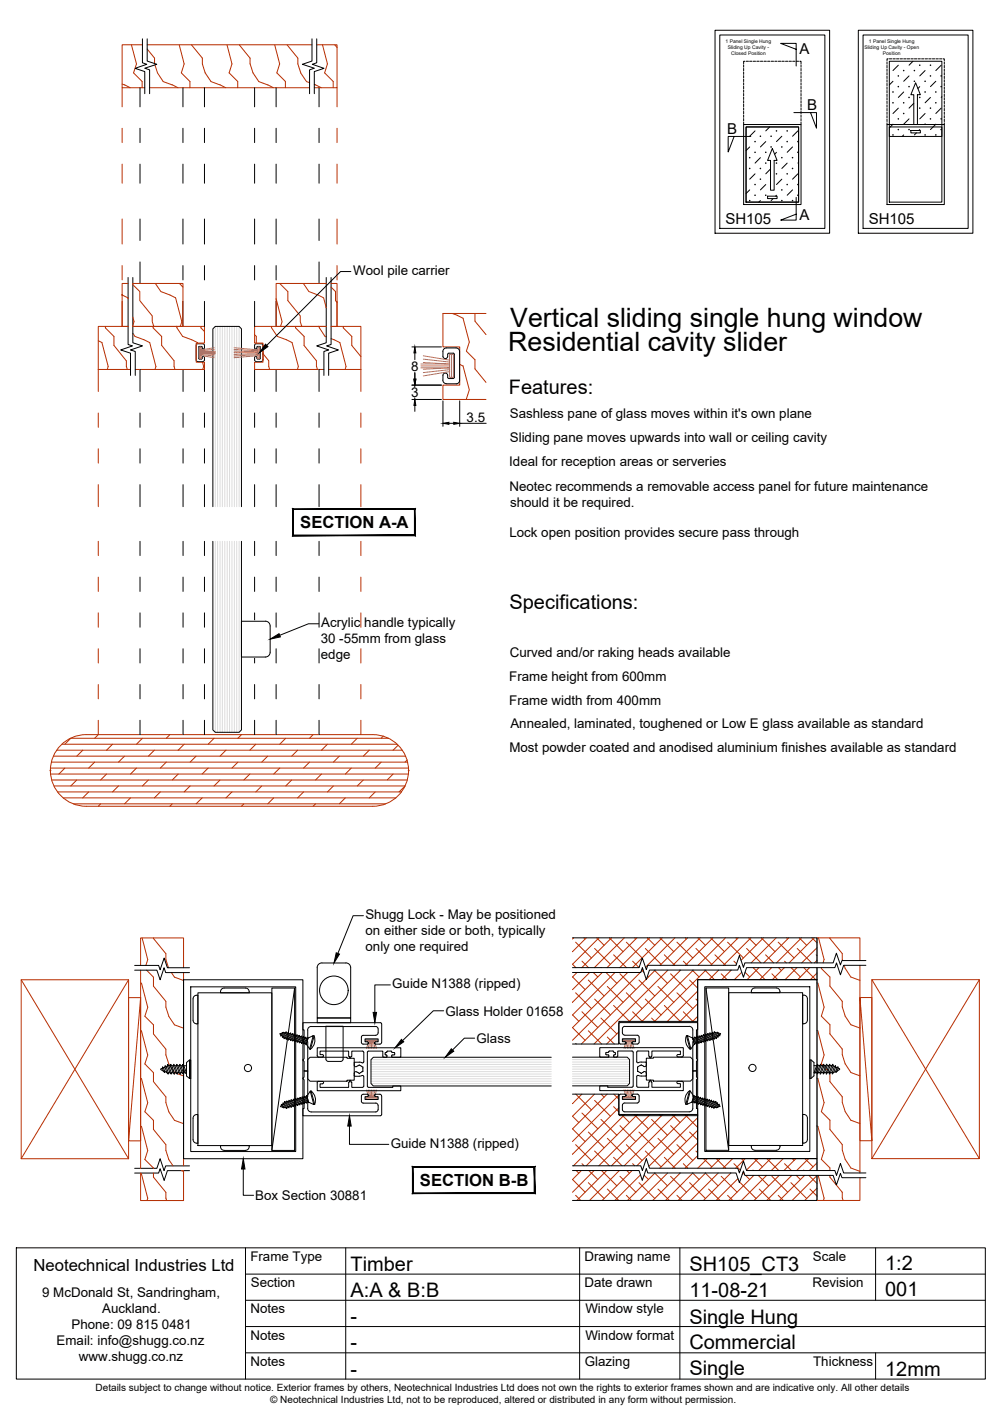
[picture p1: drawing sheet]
<svg xmlns="http://www.w3.org/2000/svg" width="210mm" height="297mm" viewBox="0 0 210 297" stroke-linecap="round" stroke-linejoin="round" font-family="sans-serif">
<!-- layer: APL Notes -->
<g fill="#000" stroke="#000" stroke-width=".21">
<path d="M86.8 106.7v5.4l.2 .1zM86.8 106.7l.2-.1v5.6zM61.5 106.7h25.3l.2-.1zM61.3 106.6h25.7l-25.5 .1zM61.3 106.6l.2 5.5v-5.4zM61.3 106.6l.2 5.5-.2 .1zM61.5 112.1l-.2 .1 25.5-.1zM61.3 112.2l25.5-.1 .2 .1z"/>
<path d="M111.9 244.5v5.4l.2 .1zM111.9 244.5l.2-.1v5.6zM86.6 244.5h25.3l.2-.1zM86.4 244.4h25.7l-25.5 .1zM86.4 244.4l.2 5.5v-5.4zM86.4 244.4l.2 5.5-.2 .1zM86.4 250l25.5-.1h-25.3zM86.4 250l25.5-.1 .2 .1z"/>
</g>
<!-- layer: Timber 1 -->
<g fill="none" stroke="#b82e00" stroke-width=".21">
<path d="M25.6 18.4v4M25.6 17.6l.5 .2M26.1 17.8l1.2 .6M27.5 9.4l1.1 4-.6 1.9 1.8 1.8v1.3M29.8 9.4h-4.2v9h4.7M30.8 10.3l1.6 1.9v1.1M30.8 9.4h34.6M31.3 18.4h33.5M32.5 13.6l.5 1.7 1.2 1.8 1.9 .7M36.1 17.8l1.2 .6M37.5 9.4l1.1 4-.6 1.9 1.8 1.8v1.3M40.1 9.4l2.3 2.8v1.2l.6 1.9 1.2 1.8 1.9 .7"/>
<path d="M46.1 17.8l1.2 .6M47.6 9.4l1 4-.6 1.9 1.8 1.8v1.3M50.1 9.4l2.3 2.8v1.2M52.4 13.4l.6 1.9 1.2 1.8 1.9 .7M56.1 17.8l1.2 .6M57.5 9.4l1.1 4-.6 1.9 1.8 1.8v1.3M60.1 9.4l2.3 2.8v1.2l.6 1.9 1.2 1.8 .6 .2M65.8 17.7l.3 .1M66.1 17.8l1.2 .6M66.4 9.4h4.2v9h-4.8M67.6 9.4l1 4-.6 1.9 1.8 1.8v1.3M70.1 9.4l.5 .6"/>
<path d="M70.6 18.4v4M25.6 26.9v3M25.6 34.4v4M70.6 26.9v3M70.6 34.4v4M25.6 45.9v5.2M25.6 55.6v3M26.8 59.4h-1.2v9h1.2h-6.2v9M27.8 59.4h10.5v9h-10.5h15v3.5h-1.7v4h1.7v1.5h-14.5M27.8 59.6l1.5 1.5v1.9l2.6 3.2v1.2l.3 1M32.5 59.4l1.2 1.7 3.1 1.3 1.3 5-.3 1M37.6 59.4l.7 .7"/>
<path d="M58.6 59.4l1.7 1.7v1.9l2.6 3.2v1.2l.3 1M63.6 59.4l1.1 1.7 3.1 1.3 .5 2.1M68.3 59.4h-10.5v9h10.5h-15v3.5h1.8v4h-1.8v1.5h14.6M69.4 59.4h1.2v9h-1.2h6.2v9M70.6 45.9v5.2M70.6 55.6v3M20.6 77.4v4.6M20.6 71.4l.8 .4 1.3 5-.2 .6M20.6 77.4h6.7M22.2 68.4l-.1 .3 1.8 1.8v1.9l2.6 3.2v1.2l.2 .6M25.6 63.1v5.3M25.6 61.8l1.2 .6v.2"/>
<path d="M27.8 69.8l.5 .7 3.1 1.3 1.3 5M27.8 66.4l.3 1-.3 .8M32.1 68.4v.3l1.8 1.8v1.9l2.6 3.2v1.2l.2 .6M32.7 76.8l-.2 .6M37 68.4l1.3 2.1 1.9 .7 1.2 .7M42.2 68.4l-.1 .3 .7 .7M42.4 75.9l.3 .9-.2 .6M53.3 70.1l.4 .4v1.4M55.1 74.1l1.2 1.5v1.2l.2 .6M56.8 68.4l1.3 2.1 3.1 1.3 1.3 5-.2 .6M57.8 62.6l1.3 4.8-.3 1M62 68.4l-.1 .3 1.8 1.8v1.9l2.6 3.2v1.2l.2 .6"/>
<path d="M66.8 68.4l1.3 2.1 .2 .1M68.8 77.4h6.8M69.4 70.9l1.8 .9 1.3 5-.2 .6M69.4 60.1l.9 1v1.9l.3 .4M70.6 63.1v5.3M72 68.4l-.1 .3 1.8 1.8v1.9l1.9 2.3M75.6 77.4v4.6M94.7 65.7l1.1 .3M95.8 66.1l1.2 .6 1.3 5-.6 1.9 1.8 1.8v1.9l2.3 2.8M96.3 76.3l.7 .4 1.3 5-.6 1.9 .1 .1M99.5 65.7v1.6l2.3 2.8M101.8 65.7h-9v7h3.5v8h-3.5v3h9"/>
<path d="M20.6 86.5v3M20.6 94v3M75.6 86.5v3M75.6 94v3M20.6 101.5v4.6M20.6 113.4v3M75.6 101.5v4.6M75.6 113.4v3M20.6 120.9v3M20.6 128.4v3M20.6 135.9v3M75.6 120.9v3"/>
<path d="M75.6 128.4v3M75.6 135.9v3M10.8 159.6h74.6M11.2 158.4h73.8M11.9 157.1h72.4M13 155.9h70.2M13.1 155.7a7.5 7.5 0 0 1 5-1.8h60a7.5 7.5 0 0 1 7.5 7.5 7.5 7.5 0 0 1-7.5 7.5h-60a7.5 7.5 0 0 1-7.1-4.9 7.5 7.5 0 0 1 2.1-8.3zM17.3 157.1l-1.2 1.3M19.8 159.6l-1.2 1.3M20.6 150.9v3l-.8 .8M20.6 143.4v3M23.6 155.9l-1.3 1.2"/>
<path d="M26.1 158.4l-1.3 1.2M29.8 154.7l-1.2 1.2M32.3 157.1l-1.2 1.3M34.8 159.6l-1.2 1.3M35.6 153.9l-.8 .8M38.6 155.9l-1.3 1.2M41.1 158.4l-1.3 1.2M44.8 154.7l-1.2 1.2M47.3 157.1l-1.2 1.3M49.8 159.6l-1.2 1.3M50.6 153.9l-.8 .8M53.6 155.9l-1.3 1.2"/>
<path d="M56.1 158.4l-1.3 1.2M59.9 154.7l-1.3 1.2M62.3 157.1l-1.2 1.3M64.8 159.6l-1.2 1.3M65.6 153.9l-.8 .8M68.6 155.9l-1.3 1.2M71.1 158.4l-1.3 1.2M74.8 154.7l-1.2 1.2M75.6 143.4v3M75.6 150.9v3M77.4 157.1l-1.3 1.3M79.9 159.6l-1.3 1.3"/>
<path d="M80.3 154.2l-.4 .5M81.4 154.7h-66.6l-1.2 1.2M83.4 156.1l-1 1M85.3 159.2l-.4 .4M10.6 160.9h75M10.6 162.1h75M10.9 163.4h74.4M11.3 164.6h73.6M12.1 165.9h72M13.3 167.1h69.6M13.6 160.9l-1.3 1.2M15.4 168.4h65.4"/>
<path d="M16.1 163.4l-1.3 1.2M18.6 165.9l-1.3 1.2M21.1 168.4l-.5 .5M22.3 162.1l-1.2 1.3M24.8 164.6l-1.2 1.3M27.3 167.1l-1.2 1.3M28.6 160.9l-1.3 1.2M31.1 163.4l-1.3 1.2M33.6 165.9l-1.3 1.2M36.1 168.4l-.5 .5M37.3 162.1l-1.2 1.3M39.8 164.6l-1.2 1.3"/>
<path d="M42.3 167.1l-1.2 1.3M43.6 160.9l-1.3 1.2M46.1 163.4l-1.3 1.2M48.6 165.9l-1.3 1.2M51.1 168.4l-.5 .5M52.3 162.1l-1.2 1.3M54.8 164.6l-1.2 1.3M57.3 167.1l-1.2 1.3M58.6 160.9l-1.3 1.2M61.1 163.4l-1.2 1.2M63.6 165.9l-1.3 1.2M66.1 168.4l-.5 .5"/>
<path d="M67.3 162.1l-1.2 1.3M69.8 164.6l-1.2 1.3M72.3 167.1l-1.2 1.3M73.6 160.9l-1.3 1.2M76.1 163.4l-1.3 1.2M78.6 165.9l-1.2 1.2M82.4 162.1l-1.3 1.3M84.9 164.6l-1.3 1.3M29.8 196.5l1.1 4.5-.3 1.2M32.1 196.5l2.6 3.3v1.2l.6 1.7M120.2 196.5l-.3 .2M120.6 197.4l3.3 3.3"/>
<path d="M122.3 196.5l.3 .2M122.8 196.5l-2.9 2.8M124.6 198.7l3.3 3.3M125 196.5l1.5 1.5M125.5 196.5l-5.6 5.5 .7 .7M127.6 196.5l2.9 2.9M128.1 196.5l-6.2 6.2M130.8 196.5l-6.3 6.2M131.2 197.4l3.3 3.3M133 196.5l.2 .2M133.4 196.5l-6.2 6.2M135.2 198.7l3.3 3.3"/>
<path d="M135.6 196.5l1.6 1.5M136.1 196.5l-6.3 6.2M138.3 196.5l2.9 2.9M138.7 196.5l-6.2 6.2M141.4 196.5l-6.2 6.1M141.8 197.4l3.3 3.3M143.6 196.5l.2 .2M144 196.5l-5.7 5.7M145.8 198.7l3.3 3.3M146.2 196.5l1.6 1.5M146.7 196.5l-5.8 5.7M148.9 196.5l2.9 2.9"/>
<path d="M149.3 196.5l-5.7 5.7M152 196.5l-5.8 5.7M152.4 197.4l3.3 3.3M154.2 196.5l.2 .2M154.6 196.5l-5.7 5.7M156.4 198.7l3 3M156.8 196.5l1.6 1.5M157.3 196.5l-5.8 5.7M159.5 196.5l2.9 2.9M159.9 196.5l-4.7 4.7M162.6 196.5l-5.3 5.2M163 197.4l3.3 3.3"/>
<path d="M164.8 196.5l.2 .2M165.2 196.5l-5.2 5.2M167 198.7l3 3M167.4 196.5l1.6 1.5M167.9 196.5l-5.2 5.2M170.1 196.5l1 1M170.6 196.5l-5.3 5.2M171.1 198.5l-3.1 3.2M171.5 196.5l1.1 4.5M173.8 196.6l2.6 3.2 .1 1.4M173.9 196.5v.1M4.4 205.2h22.5v37.5h-22.5z"/>
<path d="M4.4 205.2l22.5 37.5M26.9 205.2l-22.5 37.5M29.5 202.2v-5.7h9v6.2M29.5 209l-2.6 30h2.6v-30h-2.6v30M29.5 205.9l.1 .1 1.3 5-.6 1.9 1.8 1.8v1.9l2.6 3.2v1.2l.7 1.9 1.1 1.8 2 .7M29.5 215.9l.1 .1 1.3 5-.6 1.9 1.8 1.8v1.9l2.6 3.2v1.2l.7 1.9 1.1 1.8 2 .7M29.5 203.2v41.5M30.7 203.2l1.4 1.5v1.9l2.6 3.2M34.7 209.8v1.2l.7 1.9 1.1 1.8 2 .7M35.9 203.7l.6 1 2 .7M38.5 203.7v40.5M119.9 215.3l2.7 2.6"/>
<path d="M119.9 212.6l1.4 1.3M119.9 209.9v.1M119.9 204.6l2.7 2.7M120.6 218.6l.1 .1M120.6 208l3.3 3.3M120.9 203.7l-1 1M121.9 211.9l3.3 3.4M121.9 201.3l1.4 1.4M123.2 215.9l2.8 2.8M123.2 205.3l3.3 3.3M123.5 203.7l-3.6 3.6M124.3 203.7l.9 .9"/>
<path d="M124.6 209.3l3.3 3.3M125.9 213.3l3.3 3.3M125.9 202.7h.1M126.2 203.7l-6.3 6.3M127 203.7l2.2 2.3M127.2 217.2l1.5 1.5M127.2 206.6l3.3 3.4M128.5 210.6l3.4 3.3M128.5 200l2.7 2.7M128.8 203.7l-8.9 8.9M129.6 216.2l-2.5 2.5M129.9 204l3.3 3.3"/>
<path d="M131.2 208l3.3 3.3M131.5 203.7l-11.6 11.6M132.5 211.9l2 2.1M132.5 201.3l1.4 1.4M133.9 205.3l3.3 3.3M134.1 203.7l-14.2 14.2M134.4 203.2l.5 .5M134.7 203.1l-.4 .5M135.2 209.3l3.3 3.3M135.4 205.1l-13.6 13.6M135.7 204.5l.1 .1M136.5 213.3l.7 .7"/>
<path d="M137 203.2l2.8 2.8M137.3 203.2l-1.8 1.8M137.8 206.6l3.4 3.4M139.2 200l2.2 2.2M139.9 203.2l-15.5 15.5M140.5 204l3.3 3.3M141.8 208l3.3 3.3M142.4 203.2l.1 .1M142.6 203.2l-10.8 10.8M143.1 211.9l2.1 2.1M143.1 201.3l.9 .9M144.5 205.3l1.6 1.7"/>
<path d="M145 203.2l1.4 1.4M145.2 203.2l-10.7 10.8M145.8 209.3l.3 .3M146.1 207.6l-6.3 6.4M146.1 210.3l-3.7 3.7-3.2-3.4M146.1 212.9l-1 1.1M147.7 203.2l2 2M147.9 203.2l-10.8 10.8M149.8 200l2.2 2.2M150.6 203.2l-2.1 2M151.1 204l1.2 1.2M153 203.2l.1 .1"/>
<path d="M153.2 203.2l-2 2M153.7 201.3l.6 .6M154.2 202.2h.1M154.8 202.4l.2 .2M155.4 203.7l-1.5 1.5M156.1 203.7l.9 .9M157.8 202.7l2.5 2.5M159 202.7l-2.5 2.5M160.4 200l1.7 1.7M161.6 202.7l-2.5 2.5M161.7 204l1.2 1.2M163.1 202.7l.6 .6"/>
<path d="M164.3 202.7l-2.5 2.5M164.4 201.3l.3 .4M165.7 202.7l2 1.9M167 202.7l-2.5 2.5M168.4 202.7l2.5 2.5M169.6 202.7l-2.5 2.5M171 200l.1 .2M171.1 205.9l.2 .1 1.3 5M171.1 215.9h.2M171.1 202.7v42.5M171.1 201.2l-.5 .5M171.1 203.8l-1.3 1.4"/>
<path d="M171.3 216l1.3 5M172.1 202.9l1.8 1.8v1.9M172.1 202.7v.1M172.6 211l-.5 1.9 1.8 1.8v1.9M172.6 201l-.2 .7M173.8 206.6l2.6 3.1v1.3l.7 1.9 1.1 1.8 1.9 .7M173.8 216.6l2.6 3.2v1.2l.7 1.9M176.8 202.2l.3 .7M177.1 202.8l1.1 1.9 1.9 .7M180.1 209l2.5 30h-2.5v-30h2.5v30M180.1 201.2v-4.7h-9v5.2M180.1 202.2v43.5"/>
<path d="M182.6 205.2h22.6v37.5h-22.6zM182.6 205.2l22.6 37.5M205.2 205.2l-22.6 37.5M29.5 225.9l.1 .1 1.3 5-.6 1.9 1.8 1.8v1.9l2.6 3.2v1.2l.7 1.9 .9 1.3M29.5 235.9l.1 .1 1.3 5-.6 1.9 1.8 1.8M119.9 231.1v.1M119.9 236.5l2.7 2.6M120.6 239.8l3.3 3.3M120.6 229.2l3.3 3.3M121.9 229.2l-2 2M121.9 233.2l3.3 3.3M123.2 237.1l3.3 3.3"/>
<path d="M124.5 229.2l-4.6 4.6 1.4 1.3M124.6 230.5l3.3 3.3M125.9 234.5l3.3 3.3M125.9 229.2l.6 .6M127.2 229.2l-7.3 7.3M127.2 238.4l3.3 3.4M128.5 231.8l1.1 1.1M128.6 229.2l1 1.1M129.6 229.4l-9.7 9.7M129.6 232.1l-9.7 9.7M129.9 235.8l3.3 3.3M130.2 233.5l1.7 1.6"/>
<path d="M130.9 233.5l-10.8 10.7M131.2 239.8l3.3 3.3M132.8 233.5l3 3M133.6 233.5l-10.8 10.7M133.9 237.1l3.3 3.3M136.2 233.5l-10.8 10.7M136.5 234.5l3.3 3.3M137.8 238.4l3.4 3.4M138.1 233.5l.4 .3M138.8 233.5l-10.7 10.7M140.5 235.8l3.3 3.3M140.8 233.5l1.7 1.6"/>
<path d="M141.5 233.5l-10.7 10.7M141.8 239.8l3.3 3.3M143.4 233.5l2.7 2.7M144.2 233.5l-10.8 10.7M144.5 237.1l1.6 1.7M146.1 234.1l-10.2 10.2M146.1 236.8l-7.9 7.9M146.1 239.4l-5.2 5.3M171.1 225.9l.2 .1 1.3 5M171.1 235.9l.2 .1 1.3 5M172.6 231l-.5 1.9 1.8 1.8v1.9M172.6 221l-.5 1.8 1.8 1.8v2"/>
<path d="M173.8 226.6l2.6 3.2v1.2l.7 1.9 1.1 1.8 1.9 .7M173.8 236.6l2.6 3.2v1.2l.7 1.9M177.1 222.8l1.1 1.8 1.9 .8M29.5 245.9l.1 .1 1.3 5-.1 .5M32.1 245.7v.9l2.6 3.2v1.2l.2 .5M38 245.2l.5 .2M38.5 245.2v6.3h-9v-5.8M120.6 250.4l1.1 1.1M120.7 245.2l.6 .6M121.8 245.2l-1.9 1.9 2.7 2.6M121.9 243.8l.5 .4M123.2 247.7l3.3 3.4"/>
<path d="M123.4 245.2l1.8 1.9M124.5 245.2l-4.6 4.6M124.6 241.1l3.1 3.1M126 245.2l3.2 3.2M127.1 245.2l-6.2 6.3M127.2 249.1l2.4 2.4M128.5 242.4l1.8 1.8M129.7 245.2l-6.2 6.3M129.9 246.4l3.3 3.3M131.2 250.4l1.1 1.1M131.3 245.2l.6 .6M132.4 245.2l-6.3 6.3"/>
<path d="M132.5 243.8l.5 .4M133.9 247.7l3.3 3.4M134.2 246.1l-5.4 5.4M134.9 246.2l.9 .9M135.2 241.1l3.3 3.3M135.4 244.8v.1M137.1 245.7l2.7 2.7M137.2 245.7l-5.7 5.8M137.8 249.1l2.4 2.4M139.2 242.4l2.2 2.3M139.9 245.7l-5.8 5.8M140.5 246.4l3.3 3.3"/>
<path d="M141.8 250.4l1.1 1.1M142.4 245.7l.1 .1M142.5 245.7l-5.7 5.8M143.1 243.8l1 .9M144.5 247.7l3.3 3.4M145.1 245.7l1.3 1.4M145.2 245.7l-5.8 5.8M145.8 241.1l.3 .4M146.1 242.1l-2.6 2.6M147.4 242.7l1.7 1.7M147.7 245.7l2.7 2.7M147.8 245.7l-5.7 5.8"/>
<path d="M148.2 242.7l-2 2M148.4 249.1l2.4 2.4M150 242.7l2 2M150.5 245.7l-5.8 5.8M150.8 242.7l-2 2M151.1 246.4l3.3 3.3M152.4 250.4l1.1 1.1M153 245.7l.1 .1M153.1 245.7l-5.7 5.8M153.5 242.7l-2 2M153.7 243.8l1.4 1.3M154.6 246.9l-4.6 4.6"/>
<path d="M155.1 247.7l3.3 3.4M155.3 242.7l.4 .4M155.6 245.6l.3 .4M155.8 245.6l-.3 .4M156.1 242.7l-2 2M156.2 246.2l.8 .9M157.7 245.1l.1 .1M157.9 246.2l-5.2 5.3M158 242.7l1.7 1.7M158.8 242.7l-2.4 2.4M158.8 246.2l2.2 2.2M159 249.1l2.5 2.4"/>
<path d="M160.6 246.2l-5.3 5.3M160.6 242.7l2.5 2.5M161.4 242.7l-2.5 2.5M161.7 246.4l3.3 3.3M163 250.4l1.1 1.1M163.2 246.2l-5.2 5.3M164.1 242.7l-2.5 2.5M164.4 243.8l1.4 1.4M165.7 247.7l3.3 3.4M165.9 246.2l-5.3 5.3M166 242.7l.3 .4M166.7 242.7l-2.5 2.5"/>
<path d="M166.8 246.2l.9 .9M168.3 245.1l.2 .1M168.5 246.2l-5.2 5.3M168.6 242.7l1.7 1.7M169.4 242.7l-2.5 2.5M169.5 246.2l1.6 1.7M169.7 249.1l1.4 1.5M171.1 246.2v5.3h9v-4.8M171.1 243.6l-1.6 1.6M171.1 246.3l-5.2 5.2M171.1 248.9l-2.5 2.6M171.4 246.2l1.2 4.8"/>
<path d="M172.6 251l-.1 .5M172.6 240.9l-.5 2 1.8 1.8v.5M173.8 246.6l2.6 3.2v1.2l.2 .5M173.9 246.2v.4M177.1 242.9l1.1 1.8 1.9 .7"/>
</g>
<g fill="#b82e00" stroke="#b82e00" stroke-width=".21">
<circle cx="85.6" cy="161.4" r=".08"/>
<circle cx="10.6" cy="161.4" r=".08"/>
<circle cx="25.6" cy="61.8" r=".08"/>
</g>
<!-- layer: AlumOutline -->
<g fill="none" stroke="#000" stroke-width=".21">
<path d="M29.3 18.4v4M38.3 18.4v4M42.8 18.4v4M53.3 18.4v4M57.8 18.4v4M66.8 18.4v4M29.3 26.9v3M29.3 34.4v4M38.3 26.9v3M38.3 34.4v4M42.8 26.9v3M42.8 34.4v4"/>
<path d="M53.3 26.9v3M53.3 34.4v4M57.8 26.9v3M57.8 34.4v4M66.8 26.9v3M66.8 34.4v4M29.3 45.9v4.5M29.3 54.9v4.5M38.3 45.9v5.2M38.3 55.6v3M42.8 45.9v5.2M42.8 55.6v3"/>
<path d="M53.3 45.9v5.2M53.3 55.6v3M57.8 45.9v5.2M57.8 55.6v3M66.8 45.9v4.5M66.8 54.9v4.5M29.3 77.4v4.6M38.3 63.1v5.3M38.3 77.4v4.6M42.8 63.1v5.3M42.8 77.4v4.6M53.3 63.1v5.3"/>
<path d="M53.3 77.4v4.6M57.8 63.1v5.3M57.8 77.4v4.6M66.8 77.4v4.6M29.3 86.5v3M29.3 94v3M38.3 86.5v3M38.3 94v3M42.8 86.5v3M42.8 94v3M53.3 86.5v3M53.3 94v3"/>
<path d="M57.8 86.5v3M57.8 94v3M66.8 86.5v3M66.8 94v3M29.3 101.5v4.6M29.3 113.4v3M38.3 101.5v4.6M38.3 113.4v3M42.8 101.5v4.6M42.8 113.4v3M53.3 101.5v4.6M53.3 113.4v3"/>
<path d="M57.8 101.5v4.6M57.8 113.4v3M66.8 101.5v4.6M66.8 113.4v3M29.3 120.9v3M29.3 128.4v3M29.3 135.9v3M38.3 120.9v3M38.3 128.4v3M38.3 135.9v3M42.8 120.9v3M42.8 128.4v3"/>
<path d="M42.8 135.9v3M53.3 120.9v3M53.3 128.4v3M53.3 135.9v3M57.8 120.9v3M57.8 128.4v3M57.8 135.9v3M66.8 120.9v3M66.8 128.4v3M66.8 135.9v3M29.3 143.4v3M29.3 150.9v3"/>
<path d="M38.3 143.4v3M38.3 150.9v3M42.8 143.4v3M42.8 150.9v3M53.3 143.4v3M53.3 150.9v3M57.8 143.4v3M57.8 150.9v3M66.8 143.4v3M66.8 150.9v3M38.5 205.2h25v37.5h-25zM40 206.7h21.9v34.5h-21.9z"/>
<path d="M75.7 218.4l.2 .3h1l.3-.2-.1-.2-.6-.1v-.6h2.7v.6h-.5l-.2 .3 .2 .2h.9M75.7 217.3v1.1M79.2 215.5l-.2-.4-.3-.1h-13.5a.72 .72 0 0 0-.7 .8v1.9l-.3 .3 .3 .2v6.2h-.8v-2.1l-.2-.3M79.2 216.4l-.1 .2-.4 .3h-2.6l-.4 .4M79.2 215.5v.9M79.9 214.5l-.2-.3h-16.2v1.5h.2v2l-.2 .3 .2 .3v3.5l-.2 .2M79.9 218.4l-.3 .3M80 214.5v3.9M130.9 215l-.5 .2v.3v1.1l.5 .2M130.9 216.9h2.6l.4 .3M130.9 215h13.5M133.9 218.3l-.2 .4h-1.1l-.2-.2 .1-.2 .6-.1v-.6h-2.7v.6h.5l.2 .3-.2 .2h-.9"/>
<path d="M133.9 217.2v1.1M144.4 215a.75 .75 0 0 1 .7 .8v1.9l.3 .3-.3 .2v6.1h.8v-2l.2-.3-.2-.3v-3.4l.2-.4M146.1 217.9l-.2-.2v-2h.2v-1.5h-16.2l-.3 .3v3.8l.4 .4M146.1 205.2h25v37.5h-25zM147.6 206.7h22v34.5h-22zM66.7 226.5l-.2 .2v1.8h17.5v-1h-1.7v.3h-5.1l-.2-.3M66.8 221.4h.7l.3-.2-.3-.3h-.5v-.7h6v1.1h.2v.3M66.8 226.5h.7l.3 .3-.2 .2h-.6v.8h6v-1.1h.2l.1-.4 .2 .4h.2v1.1h2.2l.3-.3M73.2 221.5l.1 .2 .2-.2M73.5 221.6v-.3h.2v-1.1l2.4 .1 .1 2.1-.2 .3-.7-.2M74.2 225.3l1.1 .2 .7-.2 .2 .2M75.1 223.3l.2-.3 .2 .3"/>
<path d="M75.3 222.5h-1.1v.6a.45 .45 0 0 0 .4 .4 .45 .45 0 0 0 .4-.3M75.5 223.2l.3 .2M75.8 223.4l.3 .1-.1 .7M76 224.2l.1 .3-.8 .4-.4-.3a.38 .38 0 0 0-.4-.1 .38 .38 0 0 0-.3 .3v.5M76.2 225.5v2M76.9 229.7l.3-.2-.3-.3h-.8l-.3 .2-.1 1.3 .2 .3 2.8 .1h.3l.2 .5M77 229.7h-.5v.6h2.7v-.6h-.5M79.2 232.4l-.1 .3-.4 .2h-13.5a.72 .72 0 0 1-.7-.7v-2l-.3-.2 .3-.3v-5.3h-.8v1.2l-.2 .3 .2 .3v3.5l-.2 .3 .2 .3v1.9h-.2v1.5h16.2l.2-.2M79.2 231.6v.8M79.6 229.2l.3 .4M79.6 229.2l-1.1 .1v.2l.2 .2M80 229.6v3.9"/>
<path d="M80.8 221l.2 .1M81 221.3l-.1 .2-.7-.1v-1.2l-3.2 .1v7.2M81 220.3l-.3 .2 .1 .5M81.1 221.1v.2M82 220.3l-.8-.1-.1 .2M82.1 220.4l.5 .1M82.1 221.3l.1 .2h1.6l.1-.2M82.6 220.5l.1 .4-.1 .1M82.6 221h-.5v.3M84 221.3v-1.8h-17.5v1.8l.2 .1M125.8 221.5h1.6M127 220.5l-.1 .1 .1 .3"/>
<path d="M127 221l.5 .1M127 220.5h.4M127.4 220.4l.3-.2h.7l.3 .2M127.5 221.1l-.1 .3M128.5 221.1l.2 .3M128.7 220.5l.2 .1M128.7 221.5h.5M128.9 220.8l-.4 .3M128.9 220.6v.2M129.4 221.2l-.2 .2M130 229.2l-.4 .4v3.8l.3 .3M130 229.2h.9l.2 .2-.2 .3h-.5v.6h2.7v-.6l-.6-.1-.1-.2 .2-.2 1.1 .1 .2 .3"/>
<path d="M132.6 220.4l-.2-.2h-3v1M132.6 220.4v7.1M133.6 223.7l-.1 .7 .8 .5 .4-.3a.38 .38 0 0 1 .4-.1 .38 .38 0 0 1 .3 .3v.5l-.1 .1-1.7-.1-.2 .1 .1 2.3 2.4 .1v-1.2h.2l.1-.3 .2 .3h.2v1.2h5.9v-.8h-.5l-.2-.2 .2-.3h.8M133.7 222.6l1.6-.1 .1 .6a.47 .47 0 0 1-.4 .3 .47 .47 0 0 1-.5-.2l-.2-.2-.8 .5 .1 .3M133.9 229.6v1.1M142 221.4l-.2-.3 .2-.2h.5v-.7h-5.9v1.1h-.2l-.2 .3-.1-.3h-.2v-1.1h-2.3l-.2 .2v2l.1 .2h.2M142 221.4h.8M142.8 226.5l.3 .3v1.7h-17.5v-1h1.7v.3l5.1-.1 .2-.2M142.8 221.4l.3-.3v-1.6h-17.5v1.8l.2 .1M146.1 225.9l-.2-.3v-1.3h-.8v5.4l.3 .3-.3 .2v2a.75 .75 0 0 1-.7 .7h-13.5l-.5-.2v-1.2l.2-.4h2.9l.4-.4M146.1 226l-.2 .2v3.5l.2 .3-.2 .3v1.9h.2v1.5h-16.2"/>
</g>
<!-- layer: Glass -->
<g fill="#fff" stroke="#fff" stroke-width=".21">
<path d="M50.6 130.1l5.2 .1zM50.6 130.1l5.2 .1z"/>
<path d="M50.6 130.2h5.3zM50.6 130.2h5.3z"/>
<path d="M50.6 130.2l5.5 .1zM50.6 130.2l5.5 .1z"/>
<path d="M50.6 130.3l5.6 .1zM50.6 130.3l5.6 .1h-5.6z"/>
<path d="M50.6 130.4l5.8 .1-.2-.1zM50.6 130.4l5.8 .1h-5.8z"/>
<path d="M50.6 130.5l5.9 .1-.1-.1zM50.6 130.5l5.9 .1h-5.9z"/>
<path d="M50.6 130.6l5.9 .2v-.2zM50.6 130.6l5.9 .2h-5.9z"/>
<path d="M50.6 130.8l6 .2-.1-.2zM50.6 130.8l6 .2h-6z"/>
<path d="M50.6 131l6 .1v-.1zM50.6 131l6 .1h-6z"/>
<path d="M50.6 131.1l6 5.5v-5.5zM50.6 131.1l6 5.5h-6z"/>
<path d="M50.6 136.6l6 .2v-.2zM50.6 136.6l6 .2h-6z"/>
<path d="M50.6 136.8l5.9 .2 .1-.2zM50.6 136.8l5.9 .2h-5.9z"/>
<path d="M50.6 137l5.9 .1v-.1zM50.6 137l5.9 .1h-5.9z"/>
<path d="M50.6 137.1l5.8 .2 .1-.2zM50.6 137.1l5.8 .2h-5.8z"/>
<path d="M50.6 137.3l5.6 .1 .2-.1zM50.6 137.3l5.6 .1h-5.6z"/>
<path d="M50.6 137.4l5.5 .1 .1-.1zM50.6 137.4l5.5 .1h-5.5z"/>
<path d="M50.6 137.5h5.5zM50.6 137.5l5.3 .1z"/>
<path d="M50.6 137.6h5.3zM50.6 137.6h5.2z"/>
<path d="M50.6 137.6h5zM50.6 137.6h5.2z"/>
</g>
<path d="M44.6 113.4v39.5l.5 .5h5l.5-.5v-39.5M44.6 106.1v-37.2l.5-.5h5l.5 .5v37.2M55.6 130.1a1.01 1.01 0 0 1 1 1v5.5a1.01 1.01 0 0 1-1 1M55.6 130.1h-5v7.5h5M115.5 221.5h-37.3l-.5 .5v5l.5 .5h37.3M119.9 221.5h11.5l.5 .5v5l-.5 .5h-11.5" fill="none" stroke="#000" stroke-width=".21"/>
<g fill="none" stroke="#dbdbdb" stroke-width=".21">
<path d="M45.1 68.4v37.7M45.6 68.4v37.7M46.1 68.4v37.7M46.6 68.4v37.7M47.1 68.4v37.7M47.6 68.4v37.7M48.1 68.4v37.7M48.6 68.4v37.7M49.1 68.4v37.7M49.6 68.4v37.7M50.1 68.4v37.7M45.1 113.4v40"/>
<path d="M45.6 113.4v40M46.1 113.4v40M46.6 113.4v40M47.1 113.4v40M47.6 113.4v40M48.1 113.4v40M48.6 113.4v40M49.1 113.4v40M49.6 113.4v40M50.1 113.4v40M77.7 224.5h37.8M77.7 225h37.8"/>
<path d="M77.7 225.5h37.8M77.7 224h37.8M77.7 223.5h37.8M77.7 223h37.8M77.7 226h37.8M77.7 226.5h37.8M77.7 227h37.8M77.7 222h37.8M77.7 222.5h37.8M119.9 224.5h12M119.9 225h12M119.9 225.5h12"/>
<path d="M119.9 223.5h12M119.9 226h12M119.9 227h12M119.9 222.5h12M119.9 224h12M119.9 223h12M119.9 226.5h12M119.9 222h12"/>
</g>
<!-- layer: Components -->
<g fill="none" stroke="#000" stroke-width=".21">
<path d="M41.1 75.4l.3 .3M41.1 72.3l.3-.3h1.3l.1 .4v.5M41.1 72.4v3M41.5 75.8h1M42.3 74.9l.3-.3 .2 .3M42.3 72.9l.3 .2 .2-.2M42.3 72.7l-.6-.1-.1 2.5 .6 .1 .1-.1M42.3 72.7v.2M42.3 74.9v.2M42.8 74.9v.7l-.3 .1M53.3 72.9l.3 .2 .2-.2M53.7 72l-.3 .2-.1 .7"/>
<path d="M53.7 72h1l.4 .3M53.7 75.8h1M53.8 72.9l.2-.3 .5 .1v2.4l-.1 .1h-.4l-.3-.5h-.3a.84 .84 0 0 0 .1 1h.2M55.1 72.4v3l-.4 .3M92.8 73.6a.75 .75 0 0 1 .7-.7h2a.75 .75 0 0 1 .8 .7v6.1a.71 .71 0 0 1-.7 .7h-2.1a.79 .79 0 0 1-.7-.8M92.8 78.6a.5 .5 0 0 1 .5-.5 .5 .5 0 0 1 .5 .5M92.8 73.6v1a.5 .5 0 0 0 .5 .5 .5 .5 0 0 0 .5-.5v-.4M92.8 78.6v1M93.8 78.6v.4l.2 .3M94 74l-.2 .2M94 74h.9l.3 .2M95.2 74.2v4.8l-.3 .3h-.9"/>
<path d="M59.1 216.4l-.4 .1 .1 .5 .6-.8-.6 .6M59.3 217.2l.2 .2M59.5 217.4v.2l.2-.2M59.7 216.3l-.5 .8-.2-.2M59.7 216.3l.3-.2-.1 .3M59.7 216.3l-.4 .1M59.7 217.4l.3 .1M59.9 216.4l-.7 .9v-.2M59.9 216.4h.3M60 217.5v.2l.2-.1M60.2 217.6h.2M60.2 216.4l.2-.1v.2"/>
<path d="M60.2 216.4l-.7 1M60.4 216.5l-.7 .9M60.4 216.5h.2M60.4 217.6v.3l.2-.2M60.6 217.7h.3v.3l.2-.2M60.8 216.6l-.6 1M61.1 216.7l-.3-.1 .1-.2-.3 .1-.6 1M61.1 216.7l.3-.2-.1 .2 .3 .1 .2-.2-.7 1.2M61.1 217.8l.2 .1v.2l.2-.2M61.1 216.7l-.7 .9M61.3 216.7l-.7 1M61.5 217.9l.3 .1"/>
<path d="M61.6 216.8l-.7 .9M61.7 216.8l.3 .1-.7 1M61.8 218v.2l.2-.2M62 216.9l.3-.1-.1 .2M62 218l.2 .1M62.2 217l.3 .1 .2-.2v.2M62.2 217l-.7 .9M62.2 218.1v.2l.3-.1M62.5 218.2h.2M62.5 217.1l-.7 .9M62.7 217.1l.2 .1M62.7 217.1l-.7 .9"/>
<path d="M62.7 218.2v.3l.2-.2M62.9 218.3l.3 .1M62.9 217.2l.3-.2-.1 .2M62.9 217.2l-.7 .9M63.1 217.2l.3 .1M63.1 217.2l-.6 1M63.2 218.4v.2l.2-.2 .2 .1M63.4 217.3l.2-.2v.2M63.4 217.3l-.7 .9M63.6 217.3l.3 .1M63.6 217.3l-.7 1M63.6 218.5v.2l.2-.2"/>
<path d="M63.8 218.5l.3 .1M63.9 217.4l.2-.2-.1 .3h.3M63.9 217.4l-.7 1M64 217.5l-.6 .9M64.1 218.6v.2h.1M64.2 218.7l.3-1.2 1.1-.6-.7 2.8M64.2 218.7l.7 1M64.3 218.3l-.2 .3M64.3 217.5l-.7 1M64.5 217.6l-.7 .9M64.5 217.5h-.2M64.9 219.7l.1 .1"/>
<path d="M65.6 216.9l.2 .1-.8 2.8M65.8 217a2.34 2.34 0 0 1-.8 2.8M67.4 201.7a.97 .97 0 0 0-.9 1v10.5h7v-10.5a1.01 1.01 0 0 0-1-1M67.5 201.7h5M68.3 215h3.6v6.8l-.3 .5h-2.8l-.5-.2zM143.8 217a2.34 2.34 0 0 0 .7 2.8M143.8 217l.8 2.8 .1-.1M144 216.9l-.2 .1M145.1 217.4l.2 .1M145.1 217.5l-1.1-.6 .7 2.8M145.1 217.5l.3 1.2-.7 1M145.1 217.6l.7 .9"/>
<path d="M145.3 217.5l.7 1M145.3 218.3l.2 .3M145.5 218.6v.2l-.1-.1M145.6 217.4l.6 1M145.7 217.4l-.2-.2 .1 .2-.3 .1M145.7 217.4l.7 .9M145.8 218.5l-.3 .1M146 218.5v.2l-.2-.2M146 217.3l-.3 .1M146 217.3l.7 1M146.2 217.3l-.2-.2v.2M146.2 217.3l.7 .9"/>
<path d="M146.4 218.3v.3l-.2-.2-.2 .1M146.5 217.2l-.3 .1M146.5 217.2l.6 1M146.7 217.1l-.3-.1 .1 .2M146.7 217.1l.7 1M146.7 218.3h-.3M146.9 218.2v.2l-.2-.1M146.9 217.1h-.2M146.9 217.1l.7 .9M147.1 218.2h-.2M147.1 217l.7 1M147.4 218.1v.2l-.3-.1"/>
<path d="M147.4 216.9l-.3 .1-.2-.1v.2M147.4 216.9l.7 1M147.6 216.9l-.3-.2 .1 .2M147.6 218l-.2 .1M147.8 218v.2l-.2-.2M147.8 216.8l-.2 .1 .7 1M148 216.8l.7 .9M148.1 217.9l-.3 .1M148.3 216.7l.7 1M148.5 216.6h.3l-.1-.2 .3 .1 .6 1M148.5 216.6l-.3-.1 .1 .2-.3 .1-.2-.2 .7 1.2M148.5 217.8l-.2 .1v.2l-.2-.2"/>
<path d="M148.5 216.6l.7 1M148.8 216.6l.6 .9M149 217.7h-.3v.3l-.2-.2M149.2 217.6v.2l-.2-.1M149.2 216.5l.7 .9M149.2 216.5h-.2M149.4 216.4l-.2-.2v.3M149.4 216.4l.7 .9M149.4 217.5l-.2 .1M149.6 217.5v.2l-.2-.2M149.7 216.3l.7 1v-.2M149.7 216.3l-.3 .1"/>
<path d="M149.9 216.3l.5 .8 .2-.2M149.9 216.3l-.3-.2 .1 .2M149.9 216.3l.4 .1M149.9 217.4l-.3 .1M150.1 217.3v.3l-.2-.2M150.3 217.2l-.2 .1M150.5 216.4l.4 .1-.1 .5-.6-.8 .6 .6M34 223.8l-.3 .1v.2l.5 .3M34 223.8l.1-.3 .2 .3 .2-.3 .5 1.2M34 223.8l.2 .6M34.2 224.4l.3 .3v-.3M34.3 223.8l.2 .6"/>
<path d="M34.5 224.4l.5 .3M34.5 223.5l.1-.3 .2 .3M34.8 223.5l.5 1.2M35 224.7l.2 .3 .1-.3M35.1 223.3v-.3l.3 .3M35.1 223.3l.5 1.4M35.1 223.3l-.3 .2M35.3 224.7h.3M35.4 223.3h.3M35.4 223.3l.5 1.4M35.6 224.7l.3 .3v-.3M35.7 223.3l.1-.3 .2 .3"/>
<path d="M35.7 223.3l.6 1.4M35.9 224.7h.4M36 223.3h.3M36 223.3l.5 1.4M36.3 224.7l.2 .3v-.3h.4M36.3 223.3l.6 1.4M36.3 223.3l.1-.3 .2 .3M36.6 223.3h.4v-.3l.3 .3M36.6 223.3l.5 1.4M36.9 224.7l.2 .3v-.3M37 223.3l.5 1.4h-.4M37.3 223.3h.3"/>
<path d="M37.3 223.3l.5 1.4M37.6 223.3l.6 1.4h-.4v.3l-.3-.3M37.6 223.3l.1-.3 .2 .3M37.9 223.3h.3M37.9 223.3l.5 1.4M38.2 224.7l.2 .3v-.3M38.2 223.3l.7 1.6 .2-.2-.6-1.4M38.2 223.3l.1-.3 .2 .3M38.4 224.7h.4M38.5 223.3h.6M39.1 222.6l.6-.6h.3v3.9h-.3l-.6-.5zM39.7 222v3.9"/>
<path d="M59 231.5l.5 .6-.6-.8-.1 .5 .4 .1M59.1 231.4l.2-.1 .6 .7M59.3 231.3v-.3l.7 1M59.5 232h.4M59.6 231l.7 .9M59.6 231l-.2 .1M59.9 230.9l-.3-.2v.3M59.9 230.9l.6 1M60 232l.1 .2-.2-.2M60.1 230.8l.7 1 .2 .2v-.3h.2M60.1 230.8l-.2 .1M60.3 230.8l-.2-.2v.2"/>
<path d="M60.3 230.8l.7 .9M60.3 231.9l-.3 .1M60.5 231.9l.1 .2-.3-.2M60.6 230.7l.6 1M60.6 230.7l-.3 .1M60.8 230.7l.6 .9M60.8 231.8l-.3 .1M60.8 230.7l-.3-.2 .1 .2M61 230.6l.7 .9M61.2 230.5l-.2-.1v.2l-.2 .1M61.2 230.5l.7 1.2-.5-.1 .1 .2-.3-.1M61.5 230.5l.6 .9-.2 .1"/>
<path d="M61.7 230.4l-.3-.2 .1 .3h-.3M61.7 230.4l.6 1M61.9 230.3l-.2 .1M61.9 230.3l.7 1M62.1 230.3l-.2-.2v.2M62.1 230.3l.7 1M62.3 231.4l.1 .2-.3-.2M62.4 230.2l-.3 .1M62.4 230.2l.6 1M62.6 230.2l-.2-.2v.2M62.6 230.2l.6 .9M62.8 231.3v.2l-.2-.2-.3 .1"/>
<path d="M62.8 230.1l-.2 .1M62.8 230.1l.7 .9M63 230l-.2-.1v.2M63 231.2l-.2 .1M63 230l.7 1M63.2 231.1l.1 .2-.3-.1M63.3 230h-.3M63.3 230l.7 .9M63.5 231l-.3 .1M63.5 229.9l.7 1M63.7 231l.1 .2-.3-.2M63.7 229.9h-.2l-.2-.1v.2"/>
<path d="M63.7 229.9l.7 .9M64 229.8l-.3-.2v.3M64 229.8l.6 .9M64 230.9l-.3 .1M64.2 229.7l-.2 .1M64.2 229.7l.2 .3M64.3 229.6l-.1-.1v.2M64.4 230.8l-.2 .1v.2l-.2-.2M64.4 230.8l.3 .2v-.1M65 221.5h7.7v.2h1.5v4.6h-1.5v.2h-7.7l-.5-.5v-4zM65 228.6l.7 2.8-1.1-.5-.3-1.3M65 228.6l-.7 1"/>
<path d="M65.2 228.5a2.34 2.34 0 0 1 .7 2.8M65.2 228.5l.7 2.8M65.2 228.5l-.2 .1M65.9 231.3l-.2 .1M135.4 221.7h1.5v-.2h7.7l.5 .5v4l-.5 .5h-7.7v-.2h-1.5zM143.7 231.3l.2 .1M144.4 228.5a2.34 2.34 0 0 0-.7 2.8M144.4 228.5l-.7 2.8M144.4 228.5l.2 .1M144.6 228.6l-.7 2.8 1.1-.5M144.6 228.6l.7 1-.3 1.3M145.2 230.8l.2 .1v.2l.2-.2"/>
<path d="M145.2 230.8l-.3 .2v-.1M145.3 229.6l.1-.1v.2M145.4 229.7l.2 .1M145.4 229.7l-.2 .3M145.6 230.9l.3 .1M145.6 229.8l.3-.2v.2M145.6 229.8l-.6 .9M145.9 229.8l.2 .1 .2-.2v.3M145.9 229.8l-.7 1M145.9 231l-.1 .2 .3-.2M146.1 231l.3 .1M146.1 229.9l-.7 1"/>
<path d="M146.3 230h.3M146.3 230l-.7 .9M146.4 231.1l-.1 .2 .2-.2M146.5 231.1l.3 .1M146.6 230l.2-.1v.2M146.6 230l-.7 1M146.8 230.1l.2 .1M146.8 230.1l-.7 .9M146.8 231.2v.2l.2-.1h.3M147 230.2l.2-.2v.2M147 230.2l-.6 .9M147.2 230.2l.3 .1"/>
<path d="M147.2 230.2l-.7 .9M147.3 231.3l-.1 .2 .3-.1M147.5 230.3l.2-.2v.2M147.5 230.3l-.7 .9M147.7 230.3l.2 .1M147.7 230.3l-.7 1M147.9 230.4l.3-.2-.1 .2 .3 .1M147.9 230.4l-.6 .9M148.1 230.4l-.6 1 .2 .1M148.4 230.5l.2-.2v.3h.2M148.4 230.5l-.7 1.2 .2-.2 .3 .1-.1 .2 .3-.2M148.6 230.6l-.7 .9"/>
<path d="M148.8 230.6l-.6 1M148.8 231.8h.3M148.8 230.6l.3-.1-.1 .2M149 230.7l-.6 .9M149 230.7l.3 .1M149.1 231.8l-.1 .3 .3-.2M149.3 231.9l.3 .1M149.3 230.8l.2-.2v.2M149.3 230.8l-.7 .9M149.5 230.8l-.7 1-.2 .1v-.2l-.2-.1M149.5 230.8l.2 .1M149.6 232l-.1 .2 .2-.2"/>
<path d="M149.7 230.9l.3-.2v.2M149.7 230.9l-.6 .9M150 230.9l-.7 1M150 230.9l.2 .2M150.1 231.9l-.4 .1M150.3 231.2v-.2l-.7 1M150.5 231.4l-.2-.2-.6 .8M150.6 231.5l-.5 .6 .6-.8 .1 .5-.4 .1M169.6 222h.3l.6 .6v2.8l-.6 .5h-.3zM169.9 222v3.9M170.5 223.2h.6M170.8 224.7h.4"/>
<path d="M171.1 223.2l-.6 1.5M171.1 223.2l.2-.3 .1 .3M171.2 224.7v.3l.2-.3M171.4 223.2l-.6 1.5-.1 .1-.1-.1M171.4 223.2h.3M171.7 223.2l.2-.3 .1 .3M171.7 223.2l-.5 1.5M172 223.2l-.6 1.5h.4v.3l.3-.3M172 223.2h.3M172.3 223.2l.3-.3v.3h.4M172.3 223.2l-.5 1.5M172.5 224.7v.3l.2-.3"/>
<path d="M172.6 223.2l-.5 1.5h.4M172.7 224.7h.4v.3l.2-.3M173 223.2l-.5 1.5M173 223.2l.2-.3 .1 .3M173.3 223.2h.3M173.3 223.2l-.6 1.5M173.3 224.7h.4M173.6 223.2l.2-.3 .1 .3M173.6 223.2l-.5 1.5M173.7 224.7v.3l.3-.3M173.9 223.2h.3M173.9 223.2l-.6 1.5"/>
<path d="M174 224.7h.3M174.2 223.2l.3-.3v.3M174.2 223.2l-.5 1.5M174.3 224.7v.3l.3-.3M174.5 223.2l-.5 1.5M174.5 223.2l.3 .3M174.8 223.5l.2-.3 .1 .3M174.8 223.5l-.5 1.2M175.1 224.4v.3l.3-.3M175.1 224.4l-.5 .3M175.3 223.7l-.2 .7M175.6 223.8l.3 .1v.1l-.5 .4"/>
<path d="M175.6 223.8l-.1-.3-.2 .2-.2-.2-.5 1.2M175.6 223.8l-.2 .6"/>
<circle cx="69.9" cy="207.5" r="3"/>
</g>
<!-- layer: WeatherStrip -->
<g fill="none" stroke="#b85c73" stroke-width=".21">
<path d="M41.7 72.7h.4v2.4h-.4zM41.9 72.7v2.4M42.1 73.9h3M42.1 74.5l2.8 .4M42.1 74.3l2.8 .3M44.9 73.5l-2.8 .2h3M44.9 72.8l-2.8 .5M44.9 73.2l-2.8 .3M45.1 74.1h-3l2.8 .1M49 72.8l5 .5M49 73.2l5 .3M49 73.5l5 .2"/>
<path d="M49 73.9h5M54 72.7h.4v2.4h-.4zM54 74.5l-5 .4M54 74.3l-5 .3M54 74.1l-5 .1M54.2 72.7v2.4M88.2 76.7h6M88.2 77.1h6l-5.5 .3M88.7 76l5.5 .2h-6M88.7 74.5l5.5 .9M88.7 75.2l5.5 .6M94.2 74.2h.8v4.8h-.8z"/>
<path d="M94.2 77.8l-5.5 .9M94.2 77.4l-5.5 .6M94.6 74.2v4.8M76.6 217.7h2.4v.4h-2.4zM76.6 217.9h2.4M77.2 218.1l-.4 1.5M77.4 218.1l-.3 1.5M77.6 218.1l-.1 1.5M77.8 218.1v1.5M78 218.1l.2 1.5M78.2 218.1l.3 1.5M78.4 218.1l.5 1.5"/>
<path d="M130.6 217.7h2.4v.4h-2.4zM130.6 217.9h2.4M131.2 218.1l-.5 1.5M131.4 218.1l-.3 1.5M131.6 218.1l-.2 1.5M131.8 218.1v1.5M132 218.1l.1 1.5M132.2 218.1l.3 1.5M132.4 218.1l.4 1.5M76.6 229.8h2.4v.4h-2.4zM76.6 230h2.4M76.8 228.3l.4 1.5"/>
<path d="M77.1 228.3l.3 1.5M77.5 228.3l.1 1.5M77.8 228.3v1.5M78.2 228.3l-.2 1.5M78.5 228.3l-.3 1.5M78.9 228.3l-.5 1.5M130.6 229.8h2.4v.4h-2.4zM130.6 230h2.4M130.7 228.3l.5 1.5M131.1 228.3l.3 1.5M131.4 228.3l.2 1.5M131.8 228.3v1.5"/>
<path d="M132.1 228.3l-.1 1.5M132.5 228.3l-.3 1.5M132.8 228.3l-.4 1.5"/>
</g>
<!-- layer: Shugg Blocks -->
<g fill="none" stroke="#000" stroke-width=".21">
<path d="M29.8 8.1v5.1l.9 .3-2.4 .8 2 .7v4.6M30.8 8.1v4.7l2 .7-2.5 .8 1 .3v5M65.4 8.1v4.7l-2.1 .7 2.5 .8-1 .3v5M66.4 8.1v5.1l-1 .3 2.5 .8-2.1 .7v4.6M26.8 58.1v14.1l.9 .3-2.4 .8 2 .7v4.6M27.8 58.1v13.7l2 .7-2.5 .8 1 .3v5M68.3 58.1v13.7l-1.9 .7 2.4 .8-.9 .3v5M69.4 58.1v14.1l-1 .3 2.5 .8-2.1 .7v4.6M119.9 196.5h51.2v5.2M28.2 203.2h4.7l.6 2 .9-2.5 .3 1h5M28.2 202.2h5l.3 .9 .9-2.4 .7 2h4.6M171.1 202.7v2.5h-25v8.8h-16.5v4.7h-9.7"/>
<path d="M181.4 201.2h-5l-.3 .9-.9-2.4-.7 2h-18.5l-.3 .9-.8-2.4-.7 2h-18.5l-.3 .9-.9-2.4-.6 2h-14M181.4 202.2h-4.7l-.6 2-.9-2.5-.3 1h-18.5l-.7 2-.8-2.5-.3 1h-18.5l-.7 2-.8-2.5-.4 1h-14.3M119.9 229.2h9.7v4.3h16.5v9.2h25v2.5M39.7 244.2h-5l-.3 1-.9-2.5-.6 2h-4.7M39.7 245.2h-4.6l-.7 2.1-.9-2.5-.3 .9h-5M119.9 245.2h14l.6 2.1 .9-2.5 .3 .9h18.5l.7 2 .8-2.4 .3 .9h18.5l.7 2 .9-2.4 .3 .9h5M119.9 244.2h14.3l.4 1 .8-2.5 .7 2h18.5l.3 1 .8-2.5 .7 2h18.5l.3 1 .9-2.5 .6 2h4.7M171.1 246.2v5.3h-51.2"/>
</g>
<!-- layer: TitleBlock -->
<g fill="none" stroke="#000" stroke-width=".21">
<path d="M149.8 6.3h24v42.6h-24zM150.8 7.3h22v40.5h-22zM155.8 13.6v.5M155.8 14.3v.5M155.8 15.1v.5M155.8 15.8v.5M155.8 16.6v.5M155.8 17.3v.5M155.8 18.1v.5M155.8 18.8v.5M155.8 19.6v.5M156 12.8h-.2v.5"/>
<path d="M156.3 12.8h.5M157 12.8h.5M157.8 12.8h.5M158.5 12.8h.5M159.3 12.8h.5M160 12.8h.5M160.8 12.8h.5M161.5 12.8h.5M162.3 12.8h.5M163 12.8h.5M163.8 12.8h.5M164.5 12.8h.6"/>
<path d="M165.3 12.8h.5M166 12.8h.5M166.8 10.3l-3.3-1.2h3.3v4.7M166.8 12.8h.5M167.5 12.8h.3v.5M167.8 13.6v.5M167.8 14.3v.5M167.8 15.1v.5M167.8 15.8v.5M167.8 16.6v.5M167.8 17.3v.5M167.8 18.1v.5"/>
<path d="M167.8 18.8v.5M167.8 19.6v.5M179.8 6.3h24v42.6h-24zM180.8 7.3h22v40.5h-22zM185.8 13v.4M185.8 13.7v.5M185.8 14.5v.5M185.8 15.2v.5M185.8 16v.5M185.8 16.7v.5M185.8 17.5v.5M185.8 18.2v.5"/>
<path d="M185.8 19v.5M185.8 19.7v.5M186 12.3h-.2v.4M186.3 12.8h11v15.8h-11zM186.3 12.3h.5M187.1 17l-.8 .8M187.1 12.3h.5M187.8 12.3h.5M188.2 13.7l-1.1 1.1M188.6 12.3h.5M189.3 19.3l-1.1 1.1M189.3 12.3h.5"/>
<path d="M190 12.3h.6M190.4 15.9l-1.1 1.1M190.8 12.3h.5M191.3 12.8l-.9 .9M191.6 12.3h.5M191.8 17.3l1 2.5h-.6v6.3h-.8v-6.3h-.6zM192.3 12.3h.5M192.7 18.1l-.4 .4M193.1 12.3h.5M193.8 14.8l-1.1 1.1M193.8 12.3h.5M194.6 12.3h.5"/>
<path d="M195.3 12.3h.5M196 17l-1.1 1.1M196.1 12.3h.5M196.8 12.3h.5M197.2 13.7l-1.2 1.1M197.6 12.3h.2v.4M197.8 13v.4M197.8 13.7v.5M197.8 14.5v.5M197.8 15.2v.5M197.8 16v.5M197.8 16.7v.5"/>
<path d="M197.8 17.5v.5M197.8 18.2v.5M197.8 19v.5M197.8 19.7v.5M153.8 28.6l-1.3 3.2v-3.2h4.8M155.8 26.1h12v16.7h-12zM155.8 20.3v.5M155.8 21.1v.5M155.8 21.8v.5M155.8 22.6v.5M155.8 23.3v.5M155.8 24.1v.5"/>
<path d="M155.8 24.8v.5M155.8 25.6v.5M156.3 26.6h11v15.7h-11zM157 30.8l-.7 .7M157 39.8l-.7 .7M158.2 27.4l-1.2 1.1M158.2 36.4l-1.2 1.1M159.3 33l-1.1 1.2M160.4 29.7l-1.1 1.1M160.4 38.7l-1.1 1.1M161.2 26.6l-.8 .8M161.4 35.4l-1 1"/>
<path d="M161.8 31.1l1 2.5h-.6v6.2h-.8v-6.2h-.6zM162.7 31.9l-.4 .4M163.8 28.5l-1.1 1.2M163.8 37.5l-1.1 1.2M164.9 34.2l-1.1 1.1M166 30.8l-1.1 1.1M166 39.8l-1.1 1.1M166.3 23.6h4.7v3.2l-1.2-3.2M167.1 27.4l-1.1 1.1M167.1 36.4l-1.1 1.1M167.3 34l-.2 .2M167.8 20.3v.5"/>
<path d="M167.8 21.1v.5M167.8 21.8v.5M167.8 22.6v.5M167.8 23.3v.5M167.8 24.1v.5M167.8 24.8v.5M167.8 25.6v.5M185.8 26.1h12v16.7h-12zM185.8 20.5v.5M185.8 21.2v.5M185.8 22v.5M185.8 22.7v.5"/>
<path d="M185.8 23.5v.5M185.8 24.2v.5M185.8 25v.5M185.8 25.7v.4M186.3 26.6h11v15.7h-11zM187.1 26l-.8 .8M188.2 22.7l-1.1 1.1M189.3 28.3l-.3 .3M190.4 24.9l-1.1 1.1M190.8 27.3h2v.5h-2zM191.4 21.6l-1 1.1M192 27.8l-.4 .5"/>
<path d="M192.7 27.1l-.2 .2M193.8 23.8l-1.1 1.1M194.9 20.4l-1.1 1.1M196 26l-1.1 1.1M197.2 22.7l-1.2 1.1M197.3 20.3l-.1 .1M197.8 20.5v.5M197.8 21.2v.5M197.8 22v.5M197.8 22.7v.5M197.8 23.5v.5M197.8 24.2v.5"/>
<path d="M197.8 25v.5M197.8 25.7v.4M159.3 42l-.3 .3M160.8 41.1h2v.5h-2zM162 41.6l-.5 .4M162.7 40.9l-.2 .2M166.8 41.3v4.8h-3.3l3.3-1.2"/>
</g>
<g fill="#000" stroke="#000" stroke-width=".21">
<circle cx="187.1" cy="19.3" r=".06"/>
<circle cx="188.2" cy="18.1" r=".06"/>
<circle cx="188.2" cy="15.9" r=".06"/>
<circle cx="189.3" cy="14.8" r=".06"/>
<circle cx="190.4" cy="18.1" r=".06"/>
<circle cx="191.5" cy="14.8" r=".06"/>
<circle cx="191.5" cy="17" r=".06"/>
<circle cx="192.7" cy="13.7" r=".06"/>
<circle cx="193.8" cy="17" r=".06"/>
<circle cx="193.8" cy="19.3" r=".06"/>
<circle cx="194.9" cy="13.7" r=".06"/>
<circle cx="194.9" cy="15.9" r=".06"/>
<circle cx="196" cy="19.3" r=".06"/>
<circle cx="197.2" cy="15.9" r=".06"/>
<circle cx="197.2" cy="18.1" r=".06"/>
<circle cx="157" cy="33" r=".06"/>
<circle cx="157" cy="35.3" r=".06"/>
<circle cx="158.2" cy="29.7" r=".06"/>
<circle cx="158.2" cy="31.9" r=".06"/>
<circle cx="158.2" cy="38.7" r=".06"/>
<circle cx="159.3" cy="35.3" r=".06"/>
<circle cx="159.3" cy="37.5" r=".06"/>
<circle cx="159.3" cy="28.5" r=".06"/>
<circle cx="160.4" cy="31.9" r=".06"/>
<circle cx="160.4" cy="34.2" r=".06"/>
<circle cx="161.5" cy="30.8" r=".06"/>
<circle cx="161.5" cy="28.5" r=".06"/>
<circle cx="162.7" cy="34.2" r=".06"/>
<circle cx="162.7" cy="27.4" r=".06"/>
<circle cx="162.7" cy="36.4" r=".06"/>
<circle cx="163.8" cy="30.8" r=".06"/>
<circle cx="163.8" cy="33" r=".06"/>
<circle cx="163.8" cy="39.8" r=".06"/>
<circle cx="164.9" cy="36.4" r=".06"/>
<circle cx="164.9" cy="27.4" r=".06"/>
<circle cx="164.9" cy="29.7" r=".06"/>
<circle cx="164.9" cy="38.7" r=".06"/>
<circle cx="166" cy="33" r=".06"/>
<circle cx="166" cy="35.3" r=".06"/>
<circle cx="167.1" cy="38.7" r=".06"/>
<circle cx="167.1" cy="31.9" r=".06"/>
<circle cx="167.1" cy="29.7" r=".06"/>
<circle cx="187.1" cy="28.3" r=".06"/>
<circle cx="187.1" cy="21.5" r=".06"/>
<circle cx="188.2" cy="24.9" r=".06"/>
<circle cx="188.2" cy="27.1" r=".06"/>
<circle cx="189.3" cy="23.8" r=".06"/>
<circle cx="189.3" cy="21.5" r=".06"/>
<circle cx="190.4" cy="20.4" r=".06"/>
<circle cx="190.4" cy="27.1" r=".06"/>
<circle cx="192.7" cy="20.4" r=".06"/>
<circle cx="192.7" cy="22.7" r=".06"/>
<circle cx="193.8" cy="28.3" r=".06"/>
<circle cx="193.8" cy="26" r=".06"/>
<circle cx="194.9" cy="24.9" r=".06"/>
<circle cx="194.9" cy="22.7" r=".06"/>
<circle cx="196" cy="28.3" r=".06"/>
<circle cx="196" cy="21.5" r=".06"/>
<circle cx="197.2" cy="24.9" r=".06"/>
<circle cx="197.2" cy="27.1" r=".06"/>
<circle cx="157" cy="42" r=".06"/>
<circle cx="158.2" cy="40.9" r=".06"/>
<circle cx="160.4" cy="40.9" r=".06"/>
<circle cx="163.8" cy="42" r=".06"/>
<circle cx="166" cy="42" r=".06"/>
<circle cx="167.1" cy="40.9" r=".06"/>
</g>
<!-- layer: Components 3 -->
<path d="M57 207h4.7v34h-4.7zM61.7 207l-4.7 34M66.5 213.2h7v1h-7zM147.9 207h4.7v34h-4.7zM147.9 207l4.7 34" fill="none" stroke="#000" stroke-width=".21"/>
<!-- layer: AlumOutline -->
<g fill="#000" stroke="#000" stroke-width=".21">
<circle cx="77.2" cy="218.5" r=".06"/>
<circle cx="78.5" cy="218.5" r=".06"/>
<circle cx="131.1" cy="218.5" r=".06"/>
<circle cx="132.4" cy="218.5" r=".06"/>
<circle cx="77.2" cy="229.5" r=".06"/>
<circle cx="78.5" cy="229.5" r=".06"/>
<circle cx="131.1" cy="229.5" r=".06"/>
<circle cx="132.4" cy="229.5" r=".06"/>
</g>
<!-- layer: Counterweight -->
<g fill="none" stroke="#000" stroke-width=".21">
<path d="M41.2 214.5a.75 .75 0 0 1-.8-.8v-4.5a.8 .8 0 0 1 1.1-.7v6h-.3M41.5 208h15.5v32h-15.5zM46.2 207.7a.75 .75 0 0 1 .8-.7h4.4a.75 .75 0 0 1 .8 .7M46.2 207.7v.3h6v-.3M152.6 207.9h15.5v32.1h-15.5zM157.6 207.2l.5-.2h4.5a.82 .82 0 0 1 .8 .9h-6zM169.1 213.7a.82 .82 0 0 1-1 .8v-6a.81 .81 0 0 1 1 .7v4.5M40.4 234.2v4.5a.75 .75 0 0 0 .8 .8M40.4 234.2a.8 .8 0 0 1 1.1-.7v6h-.3M168.1 233.5a.81 .81 0 0 1 1 .7v4.5a.82 .82 0 0 1-1 .8zM47 241a.79 .79 0 0 1-.8-1h6a.85 .85 0 0 1-.8 1M47 241h4.4"/>
<path d="M157.4 240.2v-.2h6v.2M157.4 240.2a.75 .75 0 0 0 .7 .7l4.5 .1a.79 .79 0 0 0 .8-.8"/>
<circle cx="51.9" cy="223.7" r=".75"/>
<circle cx="157.6" cy="223.7" r=".75"/>
</g>
<!-- layer: Dimensions -->
<path d="M86.3 72.7h6.2M86.9 73.9v1.4M86.9 78v1.4M86.3 80.7h6.2M86.3 83.7h6.2M86.9 80.7v.1M86.9 83.5v.2M86.9 84.9v1.3M92.8 84v5.3M94 88.7h1.1M96.3 84v5.3M96.3 88.7h5.5" fill="none" stroke="#000" stroke-width=".21"/>
<path d="M86.7 79.4h.4l-.2 1.3zM86.9 72.7l.2 1.2h-.4zM86.9 83.7l.2 1.2h-.4zM92.8 88.7l1.2-.2v.4zM95.1 88.5l1.2 .2-1.2 .2z" fill="#000" stroke="#000" stroke-width=".21"/>
<!-- layer: Title Block -->
<g fill="none" stroke="#000" stroke-width=".21">
<path d="M73.5 56.9h-2.2l-15.4 15.5M66.8 130.7h-2.2l-6 2.4M76.1 191.8h-2.1l-3.2 7.9M81.8 206.3h-3.3v5.8M92.9 211.7h-2.1l-6.5 6.3M99.4 217.5h-2.1l-2.5 2.4M73.2 235.9v3.8h8.2M51 244.9v5.5h2.1M3.4 261.4h203v27.5h-203zM51.4 266.9h155M51.4 272.4h155M51.4 277.9h155"/>
<path d="M51.4 261.4v27.5M72.4 261.4v27.5M121.4 261.4v27.5M142.4 261.4v27.5M183.4 261.4v11M51.4 283.4h155M183.4 283.4v5.5"/>
</g>
<path d="M55.6 72.1l.5 .5-1.8 1.3zM56.6 133.9l1.9-1.2 .2 .7zM70.4 199.6l.7 .3-1.1 1.8zM78.2 212.1h.7l-.4 2.1zM84.1 217.7l.5 .5-1.8 1.3zM73.2 233.7l.4 2.2h-.8zM94.5 219.7l.6 .5-1.8 1.3zM51 242.7l.3 2.2h-.7z" fill="#000" stroke="#000" stroke-width=".21"/>
<g font-size="5.6">
<text x="106.9" y="68.6">Vertical sliding single hung window</text>
<text x="106.5" y="73.6">Residential cavity slider</text>
</g>
<g font-size="4.2">
<text x="106.6" y="82.6">Features:</text>
<text x="106.7" y="127.6">Specifications:</text>
<text x="73.4" y="266.2">Timber</text>
<text x="144.4" y="266.2">SH105_CT3</text>
<text x="185.4" y="265.9">1:2</text>
<text x="73.4" y="271.7">A:A &amp; B:B</text>
<text x="144.4" y="271.6">11-08-21</text>
<text x="185.4" y="271.6">001</text>
<text x="73.4" y="277.2">-</text>
<text x="144.4" y="277.2">Single Hung</text>
<text x="73.4" y="282.7">-</text>
<text x="144.4" y="282.6">Commercial</text>
<text x="73.4" y="288.2">-</text>
<text x="144.4" y="288.1">Single</text>
<text x="185.4" y="288.2">12mm</text>
</g>
<g font-size="3.5">
<text x="62.9" y="110.7">SECTION A-A</text>
<text x="88" y="248.5">SECTION B-B</text>
<text x="7" y="266.3">Neotechnical Industries Ltd</text>
</g>
<g font-size="3.1">
<text x="167.5" y="11.3">A</text>
<text x="169.1" y="23">B</text>
<text x="152.3" y="28">B</text>
<text x="152" y="47">SH105</text>
<text x="167.5" y="46.1">A</text>
<text x="182" y="47">SH105</text>
</g>
<g font-size="2.8">
<text x="74" y="57.6">Wool pile carrier</text>
<text x="86.1" y="77.6">8</text>
<text x="86.1" y="83.1">3</text>
<text x="97.7" y="88.3">3.5</text>
<text x="106.8" y="87.6">Sashless pane of glass moves within it's own plane</text>
<text x="106.8" y="92.6">Sliding pane moves upwards into wall or ceiling cavity</text>
<text x="106.7" y="97.6">Ideal for reception areas or serveries</text>
<text x="106.7" y="102.9">Neotec recommends a removable access panel for future maintenance</text>
<text x="106.8" y="106.3">should it be required.</text>
<text x="106.7" y="112.6">Lock open position provides secure pass through</text>
<text x="67.3" y="131.4">Acrylic handle typically</text>
<text x="67.2" y="134.7">30 -55mm from glass</text>
<text x="106.8" y="137.6">Curved and/or raking heads available</text>
<text x="67.2" y="138.1">edge</text>
<text x="106.7" y="142.6">Frame height from 600mm</text>
<text x="106.7" y="147.7">Frame width from 400mm</text>
<text x="106.9" y="152.6">Annealed, laminated, toughened or Low E glass available as standard</text>
<text x="106.7" y="157.6">Most powder coated and anodised aluminium finishes available as standard</text>
<text x="76.6" y="192.6">Shugg Lock - May be positioned</text>
<text x="76.6" y="195.9">on either side or both, typically</text>
<text x="76.6" y="199.2">only one required</text>
<text x="82.2" y="207.1">Guide N1388 (ripped)</text>
<text x="93.3" y="212.8">Glass Holder 01658</text>
<text x="99.8" y="218.5">Glass</text>
<text x="81.8" y="240.5">Guide N1388 (ripped)</text>
<text x="53.5" y="251.4">Box Section 30881</text>
<text x="52.4" y="264.1">Frame Type</text>
<text x="52.5" y="269.7">Section</text>
<text x="122.4" y="264.1">Drawing name</text>
<text x="122.4" y="269.6">Date drawn</text>
<text x="170.2" y="269.6">Revision</text>
<text x="170.3" y="264.2">Scale</text>
<text x="8.8" y="271.8">9 McDonald St, Sandringham,</text>
<text x="21.4" y="275.1">Auckland.</text>
<text x="52.5" y="275.1">Notes</text>
<text x="122.6" y="275.1">Window style</text>
<text x="11.9" y="281.8">Email: info@shugg.co.nz</text>
<text x="15" y="278.5">Phone: 09 815 0481</text>
<text x="52.5" y="280.6">Notes</text>
<text x="122.6" y="280.7">Window format</text>
<text x="16.5" y="285.2">www.shugg.co.nz</text>
<text x="52.5" y="286.1">Notes</text>
<text x="122.5" y="286.2">Glazing</text>
<text x="170.3" y="286.1">Thickness</text>
</g>
<g font-size="2.1">
<text x="20" y="291.4">Details subject to change without notice. Exterior frames by others, Neotechnical Industries Ltd does not own the rights to exterior frames shown and are indicative only. All other details</text>
<text x="56.6" y="293.9">© Neotechnical Industries Ltd, not to be reproduced, altered or distributed in any form without permission.</text>
</g>
<g font-size="1">
<text x="152" y="8.9">1 Panel Single Hung</text>
<text x="152.5" y="10.2">Sliding Up Cavity -</text>
<text x="153.2" y="11.5">Closed Position</text>
<text x="181.1" y="10.2">Sliding Up Cavity - Open</text>
<text x="182" y="8.9">1 Panel Single Hung</text>
<text x="184.9" y="11.5">Position</text>
</g>
</svg>
